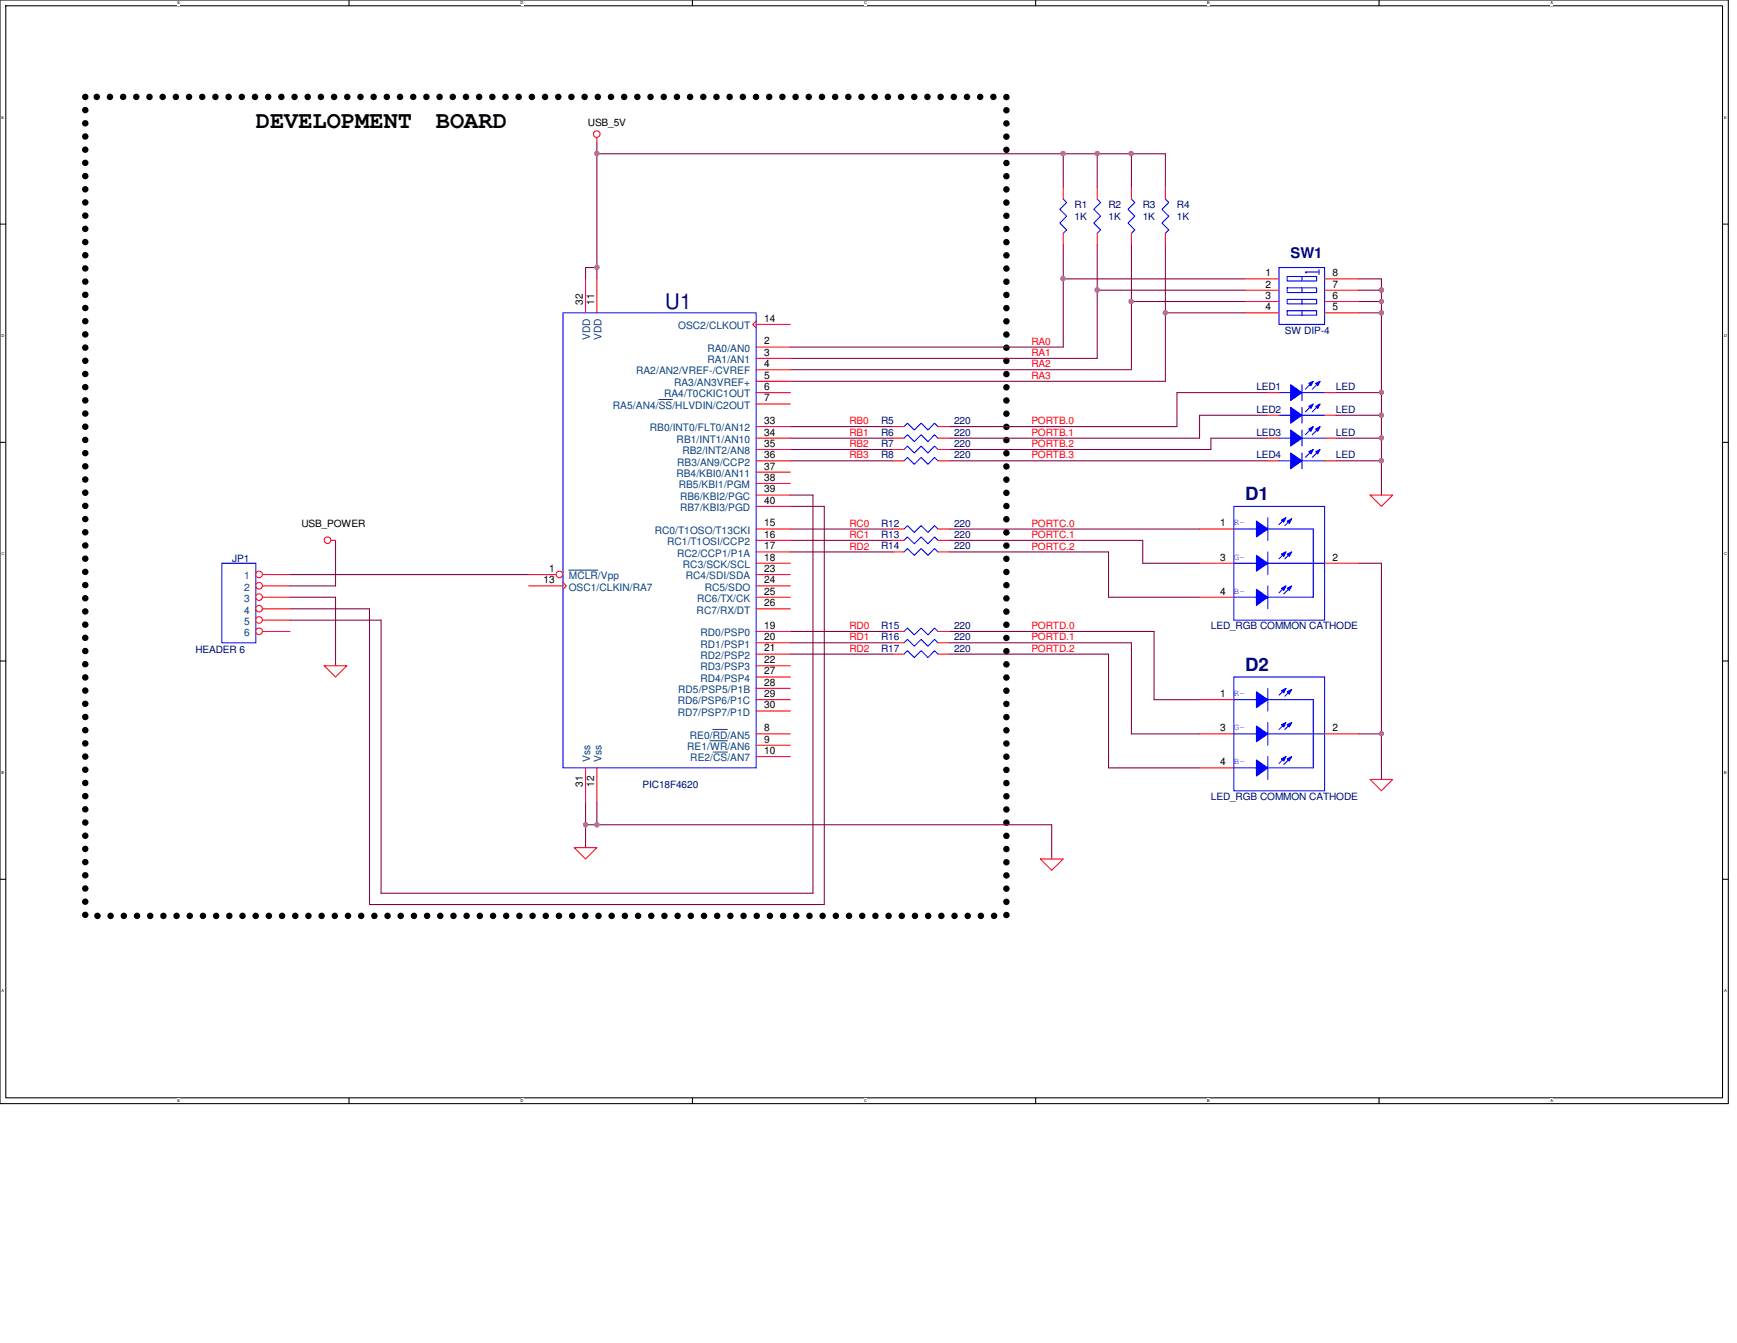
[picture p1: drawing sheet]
<svg xmlns="http://www.w3.org/2000/svg" width="279mm" height="216mm" viewBox="0 0 279 216" stroke-linecap="round" stroke-linejoin="round" font-family="sans-serif">
<path d="M0 0h278v177.4h-278zM.9 .9h276.2v175.6h-276.2z" fill="none" stroke="#000" stroke-width=".17"/>
<g fill="#fff">
<path d="M28.5 .1h.5v.7h-.5z"/>
<path d="M28.5 176.6h.5v.7h-.5z"/>
</g>
<path d="M56.1 0v.9M56.1 176.5v.9" fill="none" stroke="#000" stroke-width=".17"/>
<g fill="#fff">
<path d="M83.7 .1h.5v.7h-.5z"/>
<path d="M83.7 176.6h.5v.7h-.5z"/>
</g>
<path d="M111.4 0v.9M111.4 176.5v.9" fill="none" stroke="#000" stroke-width=".17"/>
<g fill="#fff">
<path d="M139 .1h.4v.7h-.4z"/>
<path d="M139 176.6h.4v.7h-.4z"/>
</g>
<path d="M166.6 0v.9M166.6 176.5v.9" fill="none" stroke="#000" stroke-width=".17"/>
<g fill="#fff">
<path d="M194.2 .1h.4v.7h-.4z"/>
<path d="M194.2 176.6h.4v.7h-.4z"/>
</g>
<path d="M221.8 0v.9M221.8 176.5v.9" fill="none" stroke="#000" stroke-width=".17"/>
<g fill="#fff">
<path d="M249.4 .1h.4v.7h-.4z"/>
<path d="M249.4 176.6h.4v.7h-.4z"/>
<path d="M.3 18.5h.4v.7h-.4z"/>
<path d="M277.3 18.5h.4v.7h-.4z"/>
<path d="M.3 53.6h.4v.7h-.4z"/>
<path d="M277.3 53.6h.5v.7h-.5z"/>
</g>
<path d="M0 36h.9M277.1 36h.9" fill="none" stroke="#000" stroke-width=".17"/>
<g fill="#fff">
<path d="M.3 88.6h.4v.8h-.4z"/>
<path d="M277.3 88.6h.5v.8h-.5z"/>
</g>
<path d="M0 71.1h.9M277.1 71.1h.9" fill="none" stroke="#000" stroke-width=".17"/>
<g fill="#fff">
<path d="M.3 123.8h.4v.7h-.4z"/>
<path d="M277.3 123.8h.4v.7h-.4z"/>
</g>
<path d="M0 106.3h.9M277.1 106.3h.9" fill="none" stroke="#000" stroke-width=".17"/>
<g fill="#fff">
<path d="M.3 158.9h.3v.7h-.3z"/>
<path d="M277.3 158.9h.4v.7h-.4z"/>
</g>
<path d="M0 141.4h.9M277.1 141.4h.9" fill="none" stroke="#000" stroke-width=".17"/>
<path d="M13.7 15.6h148.2v131.6h-148.2z" fill="none" stroke="#000" stroke-width="1.1" stroke-dasharray="0 2.1"/>
<path d="M94.2 44.8v-1.8h1.8v1.8M127.1 79.6h3.7v64h-69.5v-43.9h-14.6M46.7 96h7.3v11M46.7 92.4h38.3M54 86.9v7.3h-7.3M127.1 81.4h5.5v64h-73.2v-47.5h-12.7M94.2 128.9v3.7h75v5.5M96 128.9v3.7" fill="none" stroke="#800040" stroke-width=".17"/>
<circle cx="96" cy="132.6" r=".34" fill="#f0f"/>
<circle cx="96" cy="132.6" r=".34" fill="none" stroke="#f0f" stroke-width=".17"/>
<path d="M96 24.7v18.3M127.1 88.7h16.5M127.1 85h16.5M127.1 86.9h16.5M152.7 85h40.3M152.7 86.9h31.1M152.7 88.7h25.6M218.6 90.6h3.6" fill="none" stroke="#800040" stroke-width=".17"/>
<circle cx="96" cy="43" r=".34" fill="#f0f"/>
<circle cx="96" cy="43" r=".34" fill="none" stroke="#f0f" stroke-width=".17"/>
<path d="M127.1 68.6h16.5M127.1 70.4h16.5M222.2 90.6v27.4M127.1 101.5h16.5M127.1 103.3h16.5M127.1 105.2h16.5M152.7 105.2h25.6M152.7 103.3h29.3M152.7 101.5h32.9M218.6 118h3.6M222.2 118v7.3" fill="none" stroke="#800040" stroke-width=".17"/>
<circle cx="222.2" cy="117.9" r=".34" fill="#f0f"/>
<circle cx="222.2" cy="117.9" r=".34" fill="none" stroke="#f0f" stroke-width=".17"/>
<path d="M152.7 68.6h36.6M222.2 66.8v3.6" fill="none" stroke="#800040" stroke-width=".17"/>
<circle cx="222.2" cy="70.4" r=".34" fill="#f0f"/>
<circle cx="222.2" cy="70.4" r=".34" fill="none" stroke="#f0f" stroke-width=".17"/>
<circle cx="222.2" cy="66.8" r=".34" fill="#f0f"/>
<circle cx="222.2" cy="66.8" r=".34" fill="none" stroke="#f0f" stroke-width=".17"/>
<path d="M127.1 74.1h16.5M152.7 74.1h51.2M152.7 72.3h42.1M193 66.8h10.9M214.9 66.8h7.3M214.9 70.4h7.3v3.7h-7.3M214.9 63.1h7.3" fill="none" stroke="#800040" stroke-width=".17"/>
<circle cx="222.2" cy="74.1" r=".35" fill="#f0f"/>
<circle cx="222.2" cy="74.1" r=".35" fill="none" stroke="#f0f" stroke-width=".17"/>
<path d="M222.2 63.1v3.7" fill="none" stroke="#800040" stroke-width=".17"/>
<circle cx="222.2" cy="63.1" r=".34" fill="#f0f"/>
<circle cx="222.2" cy="63.1" r=".34" fill="none" stroke="#f0f" stroke-width=".17"/>
<path d="M218.6 44.8h3.6v1.9M218.6 48.5h3.6M127.1 72.3h16.5" fill="none" stroke="#800040" stroke-width=".17"/>
<circle cx="222.2" cy="46.6" r=".35" fill="#f0f"/>
<circle cx="222.2" cy="46.6" r=".35" fill="none" stroke="#f0f" stroke-width=".17"/>
<path d="M176.5 46.7h23.8M182 48.5h18.3M218.6 50.3h3.6" fill="none" stroke="#800040" stroke-width=".17"/>
<circle cx="222.2" cy="50.3" r=".34" fill="#f0f"/>
<circle cx="222.2" cy="50.3" r=".34" fill="none" stroke="#f0f" stroke-width=".17"/>
<path d="M187.5 50.3h12.8M200.3 44.8h-29.3v11M218.6 46.7h3.6v1.8" fill="none" stroke="#800040" stroke-width=".17"/>
<circle cx="171" cy="44.8" r=".34" fill="#f0f"/>
<circle cx="171" cy="44.8" r=".34" fill="none" stroke="#f0f" stroke-width=".17"/>
<path d="M176.5 46.7v10.9M182 48.5v10.9M187.5 50.3v11M222.2 48.5v1.8" fill="none" stroke="#800040" stroke-width=".17"/>
<circle cx="222.2" cy="48.5" r=".34" fill="#f0f"/>
<circle cx="222.2" cy="48.5" r=".34" fill="none" stroke="#f0f" stroke-width=".17"/>
<path d="M176.5 24.7h-5.5v5.5" fill="none" stroke="#800040" stroke-width=".17"/>
<circle cx="176.5" cy="24.7" r=".34" fill="#f0f"/>
<circle cx="176.5" cy="24.7" r=".34" fill="none" stroke="#f0f" stroke-width=".17"/>
<path d="M176.5 30.2v-5.5h5.5v5.5" fill="none" stroke="#800040" stroke-width=".17"/>
<circle cx="181.9" cy="24.7" r=".34" fill="#f0f"/>
<circle cx="181.9" cy="24.7" r=".34" fill="none" stroke="#f0f" stroke-width=".17"/>
<g fill="none" stroke="#800040" stroke-width=".17">
<path d="M182 24.7h5.5v5.5M182 39.3v9.2M127.1 55.8h43.9M127.1 57.6h49.4M127.1 59.4h54.9M222.2 50.3v12.8M127.1 61.3h60.4M193 66.8v3.6h-40.3M203.9 70.4h-9.1v1.9M203.9 63.1h-14.6v5.5M222.2 74.1v5.5M178.3 88.7v7.3h14.7"/>
<path d="M183.8 86.9v3.7h9.2"/>
</g>
<circle cx="181.9" cy="48.5" r=".34" fill="#f0f"/>
<circle cx="181.9" cy="48.5" r=".34" fill="none" stroke="#f0f" stroke-width=".17"/>
<path d="M176.5 39.3v7.4" fill="none" stroke="#800040" stroke-width=".17"/>
<circle cx="176.5" cy="46.6" r=".35" fill="#f0f"/>
<circle cx="176.5" cy="46.6" r=".35" fill="none" stroke="#f0f" stroke-width=".17"/>
<path d="M187.5 39.3v11" fill="none" stroke="#800040" stroke-width=".17"/>
<circle cx="187.4" cy="50.3" r=".34" fill="#f0f"/>
<circle cx="187.4" cy="50.3" r=".34" fill="none" stroke="#f0f" stroke-width=".17"/>
<path d="M96 24.7h75M171 39.3v5.5" fill="none" stroke="#800040" stroke-width=".17"/>
<circle cx="171" cy="24.7" r=".34" fill="#f0f"/>
<circle cx="171" cy="24.7" r=".34" fill="none" stroke="#f0f" stroke-width=".17"/>
<circle cx="96" cy="24.7" r=".34" fill="#f0f"/>
<circle cx="96" cy="24.7" r=".34" fill="none" stroke="#f0f" stroke-width=".17"/>
<path d="M96 22.9v1.8M185.6 101.5v11h7.4M94.2 132.6v3.7" fill="none" stroke="#800040" stroke-width=".17"/>
<circle cx="94.2" cy="132.6" r=".34" fill="#f0f"/>
<circle cx="94.2" cy="132.6" r=".34" fill="none" stroke="#f0f" stroke-width=".17"/>
<path d="M178.3 105.2v18.2h14.7M182 103.3v14.7h11" fill="none" stroke="#800040" stroke-width=".17"/>
<g fill="none" stroke="#f00" stroke-width=".17">
<path d="M96 22.1v.8M220.4 79.6h3.6l-1.8 1.8zM53.3 86.9h.7M52.2 107h3.6l-1.8 1.8zM92.4 136.3h3.6l-1.8 1.8zM167.3 138.1h3.7l-1.8 1.8zM220.4 125.3h3.6l-1.8 1.8z"/>
<circle cx="96" cy="21.6" r=".54"/>
<circle cx="52.7" cy="86.8" r=".54"/>
</g>
<path d="M205.7 74.1h1.9M209.4 72.8v2.6M209.4 74.1h3.7" fill="none" stroke="#00f" stroke-width=".17"/>
<path d="M207.6 72.8l1.8 1.3-1.8 1.3z" fill-rule="evenodd" fill="#00f"/>
<path d="M207.6 72.8l1.8 1.3-1.8 1.3z" fill="none" stroke="#00f" stroke-width=".17"/>
<path d="M211.6 72.6l.7-.3-.3 .7z" fill-rule="evenodd" fill="#00f"/>
<path d="M211.6 72.6l.7-.3-.3 .7z" fill="none" stroke="#00f" stroke-width=".17"/>
<path d="M210.5 72.6l.7-.3-.3 .7z" fill-rule="evenodd" fill="#00f"/>
<path d="M210.5 72.6l.7-.3-.3 .7zM211.1 72.4l-1.1 1.1M212.2 72.4l-1.1 1.1" fill="none" stroke="#00f" stroke-width=".17"/>
<path d="M203.9 74.1h1.8M213.1 74.1h1.8" fill="none" stroke="#f00" stroke-width=".17"/>
<path d="M202.1 83.8l1.8 1.2-1.8 1.3z" fill-rule="evenodd" fill="#00f"/>
<path d="M202.1 83.8l1.8 1.2-1.8 1.3z" fill="none" stroke="#00f" stroke-width=".17"/>
<path d="M206.1 83.6l.7-.4-.3 .7z" fill-rule="evenodd" fill="#00f"/>
<path d="M206.1 83.6l.7-.4-.3 .7zM206.8 83.2l-1.1 1.1" fill="none" stroke="#00f" stroke-width=".17"/>
<path d="M207.1 83.8l.7-.4-.4 .8z" fill-rule="evenodd" fill="#00f"/>
<path d="M198.5 85h12.7M203.9 83.2v3.7M206.8 94.2l-1.1 1.1M207.1 83.8l.7-.4-.4 .8z" fill="none" stroke="#00f" stroke-width=".17"/>
<path d="M202.1 89.3l1.8 1.3-1.8 1.2z" fill-rule="evenodd" fill="#00f"/>
<path d="M202.1 89.3l1.8 1.3-1.8 1.2z" fill="none" stroke="#00f" stroke-width=".17"/>
<path d="M202.1 94.7l1.8 1.3-1.8 1.3z" fill-rule="evenodd" fill="#00f"/>
<path d="M198.5 90.6h12.7M198.5 96h12.7M202.1 94.7l1.8 1.3-1.8 1.3zM207.6 94.4l-1.1 1.1M207.8 88.7l-1.1 1.1" fill="none" stroke="#00f" stroke-width=".17"/>
<path d="M206.1 89.1l.7-.4-.3 .8z" fill-rule="evenodd" fill="#00f"/>
<path d="M206.1 89.1l.7-.4-.3 .8z" fill="none" stroke="#00f" stroke-width=".17"/>
<path d="M207.1 89.1l.7-.4-.4 .8z" fill-rule="evenodd" fill="#00f"/>
<path d="M207.1 89.1l.7-.4-.4 .8z" fill="none" stroke="#00f" stroke-width=".17"/>
<path d="M206.1 94.6l.7-.4-.3 .7z" fill-rule="evenodd" fill="#00f"/>
<path d="M206.1 94.6l.7-.4-.3 .7z" fill="none" stroke="#00f" stroke-width=".17"/>
<path d="M207.1 94.6l.7-.4-.4 .7z" fill-rule="evenodd" fill="#00f"/>
<path d="M90.6 50.3h31v73.1h-31zM198.5 81.4h14.6v18.3h-14.6zM203.9 88.7v3.7M203.9 94.2v3.7M206.8 88.7l-1.1 1.1M207.1 94.6l.7-.4-.4 .7zM207.8 83.4l-1.1 1.1M211.2 85v11M211.2 90.6h1.9" fill="none" stroke="#00f" stroke-width=".17"/>
<path d="M193 85h5.5M193 90.6h5.5M193 96h5.5M213.1 90.6h5.5" fill="none" stroke="#f00" stroke-width=".17"/>
<circle cx="90" cy="92.3" r=".54" fill="#fff"/>
<g fill="none" stroke="#f00" stroke-width=".17">
<path d="M94.2 44.8v5.5M96 44.8v5.5M121.6 55.8h5.5M121.6 57.6h5.5M121.6 59.4h5.5M121.6 51.6l-.5 .6 .5 .5M121.6 52.2h5.5M121.6 61.3h5.5M121.6 63.1h5.5M121.6 64.9h5.5M121.6 68.6h5.5M121.6 70.4h5.5"/>
<path d="M121.6 72.3h5.5M121.6 74.1h5.5M121.6 75.9h5.5M121.6 77.7h5.5M121.6 79.6h5.5M85 94.2h5.6M85 92.4h4.5M90.6 93.6l.5 .6-.5 .5M121.6 81.4h5.5M121.6 97.9h5.5M121.6 96h5.5M121.6 94.2h5.5"/>
<path d="M121.6 92.4h5.5M121.6 90.6h5.5M121.6 88.7h5.5M121.6 86.9h5.5M121.6 85h5.5M121.6 118h5.5M121.6 119.8h5.5M121.6 101.5h5.5M121.6 103.3h5.5M121.6 105.2h5.5M121.6 107h5.5M121.6 108.8h5.5"/>
<path d="M121.6 110.7h5.5M121.6 112.5h5.5M121.6 114.3h5.5M94.2 123.4v5.5M96 123.4v5.5M121.6 121.6h5.5"/>
<circle cx="90" cy="92.3" r=".54"/>
</g>
<path d="M106 64.2h2.2M91.5 91.7h4.7M114.2 119.1h2.8M114.6 117.3h2.4M114.7 120.9h2.3" fill="none" stroke="#004080" stroke-width=".16"/>
<path d="M205.7 66.8h1.9M209.4 65.5v2.5M209.4 66.8h3.7" fill="none" stroke="#00f" stroke-width=".17"/>
<path d="M207.6 65.5l1.8 1.3-1.8 1.2z" fill-rule="evenodd" fill="#00f"/>
<path d="M207.6 65.5l1.8 1.3-1.8 1.2z" fill="none" stroke="#00f" stroke-width=".17"/>
<path d="M211.6 65.3l.7-.4-.3 .8z" fill-rule="evenodd" fill="#00f"/>
<path d="M211.6 65.3l.7-.4-.3 .8z" fill="none" stroke="#00f" stroke-width=".17"/>
<path d="M210.5 65.3l.7-.4-.3 .8z" fill-rule="evenodd" fill="#00f"/>
<path d="M210.5 65.3l.7-.4-.3 .8zM211.1 65.1l-1.1 1.1M212.2 65.1l-1.1 1.1M35.7 90.6h5.4v12.7h-5.4z" fill="none" stroke="#00f" stroke-width=".17"/>
<path d="M203.9 66.8h1.8M213.1 66.8h1.8" fill="none" stroke="#f00" stroke-width=".17"/>
<circle cx="41.7" cy="92.3" r=".54" fill="#fff"/>
<g fill="none" stroke="#f00" stroke-width=".17">
<path d="M42.2 92.4h4.5"/>
<circle cx="41.7" cy="92.3" r=".54"/>
</g>
<circle cx="41.7" cy="94.2" r=".54" fill="#fff"/>
<g fill="none" stroke="#f00" stroke-width=".17">
<path d="M42.2 94.2h4.5"/>
<circle cx="41.7" cy="94.2" r=".54"/>
</g>
<circle cx="41.7" cy="96" r=".54" fill="#fff"/>
<g fill="none" stroke="#f00" stroke-width=".17">
<path d="M42.2 96h4.5"/>
<circle cx="41.7" cy="96" r=".54"/>
</g>
<circle cx="41.7" cy="97.8" r=".54" fill="#fff"/>
<g fill="none" stroke="#f00" stroke-width=".17">
<path d="M42.2 97.9h4.5"/>
<circle cx="41.7" cy="97.8" r=".54"/>
</g>
<circle cx="41.7" cy="99.7" r=".54" fill="#fff"/>
<g fill="none" stroke="#f00" stroke-width=".17">
<path d="M42.2 99.7h4.5"/>
<circle cx="41.7" cy="99.7" r=".54"/>
</g>
<circle cx="41.7" cy="101.5" r=".54" fill="#fff"/>
<g fill="none" stroke="#f00" stroke-width=".17">
<path d="M42.2 101.5h4.5M143.6 103.3h1.8M150.9 103.3h1.8"/>
<circle cx="41.7" cy="101.5" r=".54"/>
</g>
<path d="M205.7 63.1h1.9M209.4 61.8v2.6M209.4 63.1h3.7M145.4 103.3l.6-.5 1.1 1.1 1.1-1.1 1.1 1.1 1-1.1 .6 .5" fill="none" stroke="#00f" stroke-width=".17"/>
<path d="M207.6 61.8l1.8 1.3-1.8 1.3z" fill-rule="evenodd" fill="#00f"/>
<path d="M207.6 61.8l1.8 1.3-1.8 1.3z" fill="none" stroke="#00f" stroke-width=".17"/>
<path d="M211.6 61.6l.7-.3-.3 .7z" fill-rule="evenodd" fill="#00f"/>
<path d="M211.6 61.6l.7-.3-.3 .7z" fill="none" stroke="#00f" stroke-width=".17"/>
<path d="M210.5 61.6l.7-.3-.3 .7z" fill-rule="evenodd" fill="#00f"/>
<path d="M176.5 32l.5 .6-1.1 1.1 1.1 1.1-1.1 1.1 1.1 1.1-.5 .5M182 32l.5 .6-1.1 1.1 1.1 1.1-1.1 1.1 1.1 1.1-.5 .5M145.4 70.4l.6-.5 1.1 1.1 1.1-1.1 1.1 1.1 1-1.1 .6 .5M210.5 61.6l.7-.3-.3 .7zM211.1 61.5l-1.1 1.1M212.2 61.5l-1.1 1.1M145.4 101.5l.6-.5 1.1 1.1 1.1-1.1 1.1 1.1 1-1.1 .6 .5" fill="none" stroke="#00f" stroke-width=".17"/>
<path d="M176.5 30.2v1.8M176.5 37.5v1.8M182 30.2v1.8M182 37.5v1.8M143.6 70.4h1.8M150.9 70.4h1.8M203.9 63.1h1.8M213.1 63.1h1.8M143.6 101.5h1.8M150.9 101.5h1.8" fill="none" stroke="#f00" stroke-width=".17"/>
<path d="M202.1 111.2l1.8 1.3-1.8 1.2z" fill-rule="evenodd" fill="#00f"/>
<path d="M202.1 111.2l1.8 1.3-1.8 1.2z" fill="none" stroke="#00f" stroke-width=".17"/>
<path d="M206.1 111l.7-.3-.3 .7z" fill-rule="evenodd" fill="#00f"/>
<path d="M206.1 111l.7-.3-.3 .7zM206.8 110.7l-1.1 1.1" fill="none" stroke="#00f" stroke-width=".17"/>
<path d="M207.1 111.2l.7-.4-.4 .8z" fill-rule="evenodd" fill="#00f"/>
<path d="M198.5 112.5h12.7M203.9 110.7v3.6M207.1 111.2l.7-.4-.4 .8zM206.8 121.6l-1.1 1.1" fill="none" stroke="#00f" stroke-width=".17"/>
<path d="M202.1 116.7l1.8 1.3-1.8 1.3z" fill-rule="evenodd" fill="#00f"/>
<path d="M202.1 116.7l1.8 1.3-1.8 1.3z" fill="none" stroke="#00f" stroke-width=".17"/>
<path d="M202.1 122.2l1.8 1.2-1.8 1.4z" fill-rule="evenodd" fill="#00f"/>
<path d="M198.5 118h12.7M207.8 116.2l-1.1 1.1M198.5 123.4h12.7M202.1 122.2l1.8 1.2-1.8 1.4zM207.6 121.8l-1.1 1.1" fill="none" stroke="#00f" stroke-width=".17"/>
<path d="M206.1 116.5l.7-.3-.3 .7z" fill-rule="evenodd" fill="#00f"/>
<path d="M206.1 116.5l.7-.3-.3 .7z" fill="none" stroke="#00f" stroke-width=".17"/>
<path d="M207.1 116.5l.7-.3-.4 .7z" fill-rule="evenodd" fill="#00f"/>
<path d="M207.1 116.5l.7-.3-.4 .7z" fill="none" stroke="#00f" stroke-width=".17"/>
<path d="M206.1 122l.7-.4-.3 .7z" fill-rule="evenodd" fill="#00f"/>
<path d="M206.1 122l.7-.4-.3 .7z" fill="none" stroke="#00f" stroke-width=".17"/>
<path d="M207.1 122l.7-.4-.4 .7z" fill-rule="evenodd" fill="#00f"/>
<g fill="none" stroke="#00f" stroke-width=".17">
<path d="M171 32l.6 .6-1.1 1.1 1.1 1.1-1.1 1.1 1.1 1.1-.6 .5M205.7 70.4h1.9M209.4 69.1v2.6M209.4 70.4h3.7M145.4 105.2l.6-.6 1.1 1.1 1.1-1.1 1.1 1.1 1-1.1 .6 .6M198.5 108.8h14.6v18.3h-14.6zM203.9 116.2v3.6M206.8 116.2l-1.1 1.1M207.8 110.8l-1.1 1.1M211.2 112.5v10.9M211.2 118h1.9M203.9 121.6v3.7"/>
<path d="M207.1 122l.7-.4-.4 .7z"/>
</g>
<path d="M171 30.2v1.8M171 37.5v1.8M143.6 105.2h1.8M150.9 105.2h1.8M193 112.5h5.5M193 118h5.5M213.1 118h5.5M193 123.4h5.5" fill="none" stroke="#f00" stroke-width=".17"/>
<path d="M207.6 69.1l1.8 1.3-1.8 1.3z" fill-rule="evenodd" fill="#00f"/>
<path d="M207.6 69.1l1.8 1.3-1.8 1.3z" fill="none" stroke="#00f" stroke-width=".17"/>
<path d="M211.6 69l.7-.4-.3 .7z" fill-rule="evenodd" fill="#00f"/>
<path d="M211.6 69l.7-.4-.3 .7z" fill="none" stroke="#00f" stroke-width=".17"/>
<path d="M210.5 69l.7-.4-.3 .7z" fill-rule="evenodd" fill="#00f"/>
<g fill="none" stroke="#00f" stroke-width=".17">
<path d="M187.5 32l.5 .6-1.1 1.1 1.1 1.1-1.1 1.1 1.1 1.1-.5 .5M205.7 43h7.4v9.2h-7.4zM207.1 44.4h4.7v.8h-4.7zM207.1 46.3h4.7v.7h-4.7zM207.1 48.1h4.7v.8h-4.7zM207.1 50h4.7v.7h-4.7zM209.4 44.4v.8M209.4 46.3v.7M209.4 48.1v.8M209.4 50v.7M212.2 43.7h-2.2l.1 .2M212.2 43.3v.8"/>
<path d="M145.4 74.1l.6-.6 1.1 1.1 1.1-1.1 1.1 1.1 1-1.1 .6 .6M145.4 72.3l.6-.6 1.1 1.1 1.1-1.1 1.1 1.1 1-1.1 .6 .6M145.4 68.6l.6-.6 1.1 1.1 1.1-1.1 1.1 1.1 1-1.1 .6 .6M210.5 69l.7-.4-.3 .7zM211.1 68.8l-1.1 1.1M212.2 68.8l-1.1 1.1M145.4 85l.6-.5 1.1 1.1 1.1-1.1 1.1 1.1 1-1.1 .6 .5M145.4 86.9l.6-.6 1.1 1.1 1.1-1.1 1.1 1.1 1-1.1 .6 .6M145.4 88.7l.6-.5 1.1 1.1 1.1-1.1 1.1 1.1 1-1.1 .6 .5"/>
</g>
<g fill="none" stroke="#f00" stroke-width=".17">
<path d="M187.5 30.2v1.8M187.5 37.5v1.8M200.3 44.8h5.4M200.3 46.7h5.4M200.3 48.5h5.4M200.3 50.3h5.4M213.1 44.8h5.5M213.1 46.7h5.5M213.1 48.5h5.5M213.1 50.3h5.5M143.6 74.1h1.8M143.6 72.3h1.8"/>
<path d="M143.6 68.6h1.8M150.9 74.1h1.8M150.9 72.3h1.8M150.9 68.6h1.8M203.9 70.4h1.8M213.1 70.4h1.8M143.6 85h1.8M143.6 86.9h1.8M143.6 88.7h1.8M150.9 85h1.8M150.9 86.9h1.8M150.9 88.7h1.8"/>
</g>
<circle cx="96" cy="132.6" r=".34" fill="#f0f"/>
<circle cx="96" cy="132.6" r=".34" fill="none" stroke="#f0f" stroke-width=".17"/>
<circle cx="96" cy="43" r=".34" fill="#f0f"/>
<circle cx="96" cy="43" r=".34" fill="none" stroke="#f0f" stroke-width=".17"/>
<circle cx="222.2" cy="117.9" r=".34" fill="#f0f"/>
<circle cx="222.2" cy="117.9" r=".34" fill="none" stroke="#f0f" stroke-width=".17"/>
<circle cx="222.2" cy="70.4" r=".34" fill="#f0f"/>
<circle cx="222.2" cy="70.4" r=".34" fill="none" stroke="#f0f" stroke-width=".17"/>
<circle cx="222.2" cy="66.8" r=".34" fill="#f0f"/>
<circle cx="222.2" cy="66.8" r=".34" fill="none" stroke="#f0f" stroke-width=".17"/>
<circle cx="222.2" cy="74.1" r=".35" fill="#f0f"/>
<circle cx="222.2" cy="74.1" r=".35" fill="none" stroke="#f0f" stroke-width=".17"/>
<circle cx="222.2" cy="63.1" r=".34" fill="#f0f"/>
<circle cx="222.2" cy="63.1" r=".34" fill="none" stroke="#f0f" stroke-width=".17"/>
<circle cx="222.2" cy="46.6" r=".35" fill="#f0f"/>
<circle cx="222.2" cy="46.6" r=".35" fill="none" stroke="#f0f" stroke-width=".17"/>
<circle cx="222.2" cy="50.3" r=".34" fill="#f0f"/>
<circle cx="222.2" cy="50.3" r=".34" fill="none" stroke="#f0f" stroke-width=".17"/>
<circle cx="171" cy="44.8" r=".34" fill="#f0f"/>
<circle cx="171" cy="44.8" r=".34" fill="none" stroke="#f0f" stroke-width=".17"/>
<circle cx="222.2" cy="48.5" r=".34" fill="#f0f"/>
<circle cx="222.2" cy="48.5" r=".34" fill="none" stroke="#f0f" stroke-width=".17"/>
<circle cx="176.5" cy="24.7" r=".34" fill="#f0f"/>
<circle cx="176.5" cy="24.7" r=".34" fill="none" stroke="#f0f" stroke-width=".17"/>
<circle cx="181.9" cy="24.7" r=".34" fill="#f0f"/>
<circle cx="181.9" cy="24.7" r=".34" fill="none" stroke="#f0f" stroke-width=".17"/>
<circle cx="181.9" cy="48.5" r=".34" fill="#f0f"/>
<circle cx="181.9" cy="48.5" r=".34" fill="none" stroke="#f0f" stroke-width=".17"/>
<circle cx="176.5" cy="46.6" r=".35" fill="#f0f"/>
<circle cx="176.5" cy="46.6" r=".35" fill="none" stroke="#f0f" stroke-width=".17"/>
<circle cx="187.4" cy="50.3" r=".34" fill="#f0f"/>
<circle cx="187.4" cy="50.3" r=".34" fill="none" stroke="#f0f" stroke-width=".17"/>
<circle cx="171" cy="24.7" r=".34" fill="#f0f"/>
<circle cx="171" cy="24.7" r=".34" fill="none" stroke="#f0f" stroke-width=".17"/>
<circle cx="96" cy="24.7" r=".34" fill="#f0f"/>
<circle cx="96" cy="24.7" r=".34" fill="none" stroke="#f0f" stroke-width=".17"/>
<circle cx="94.2" cy="132.6" r=".34" fill="#f0f"/>
<circle cx="94.2" cy="132.6" r=".34" fill="none" stroke="#f0f" stroke-width=".17"/>
<g font-size="3.8">
<text x="41.1" y="20.6">DEVELOPMENT</text>
<text x="70.1" y="20.6">BOARD</text>
</g>
<text font-size="3.5" fill="#000080" x="107" y="49.7">U1</text>
<g font-size="2.9" fill="#000080">
<text x="200.3" y="80.4">D1</text>
<text x="200.3" y="107.9">D2</text>
</g>
<text font-size="2.4" fill="#000080" x="207.6" y="41.5">SW1</text>
<g font-size="1.7">
<text x="203.5" y="44.4">1</text>
<text x="203.5" y="46.2">2</text>
<text x="214.3" y="44.4">8</text>
<text x="214.3" y="46.2">7</text>
<text x="93.8" y="49" transform="rotate(-90 93.8 49)">32</text>
<text x="95.6" y="49" transform="rotate(-90 95.6 49)">11</text>
<text x="122.9" y="51.7">14</text>
<text x="203.5" y="48">3</text>
<text x="203.5" y="49.9">4</text>
<text x="214.3" y="48">6</text>
<text x="214.3" y="49.9">5</text>
<text x="122.9" y="55.4">2</text>
<text x="122.9" y="57.2">3</text>
<text x="122.9" y="59">4</text>
<text x="122.9" y="64.5">7</text>
<text x="122.9" y="60.9">5</text>
<text x="122.9" y="62.7">6</text>
<text x="122.9" y="71.8">35</text>
<text x="122.9" y="70">34</text>
<text x="122.9" y="68.2">33</text>
<text x="122.9" y="75.5">37</text>
<text x="122.9" y="73.7">36</text>
<text x="122.9" y="77.3">38</text>
<text x="122.9" y="79.2">39</text>
<text x="122.9" y="81">40</text>
<text x="122.9" y="84.6">15</text>
<text x="122.9" y="88.3">17</text>
<text x="122.9" y="86.4">16</text>
<text x="196.3" y="84.6">1</text>
<text x="87.4" y="93.8">13</text>
<text x="88.3" y="91.9">1</text>
<text x="122.9" y="90.1">18</text>
<text x="122.9" y="95.6">25</text>
<text x="122.9" y="93.8">24</text>
<text x="122.9" y="91.9">23</text>
<text x="196.3" y="90.1">3</text>
<text x="196.3" y="95.6">4</text>
<text x="214.3" y="90.1">2</text>
<text x="122.9" y="101.1">19</text>
<text x="122.9" y="97.5">26</text>
<text x="122.9" y="102.9">20</text>
<text x="122.9" y="104.7">21</text>
<text x="122.9" y="106.6">22</text>
<text x="122.9" y="108.4">27</text>
<text x="122.9" y="112.1">29</text>
<text x="122.9" y="113.9">30</text>
<text x="122.9" y="110.2">28</text>
<text x="196.3" y="112.1">1</text>
<text x="122.9" y="117.6">8</text>
<text x="122.9" y="119.4">9</text>
<text x="196.3" y="117.6">3</text>
<text x="214.3" y="117.6">2</text>
<text x="122.9" y="121.2">10</text>
<text x="196.3" y="123">4</text>
<text x="93.8" y="126.5" transform="rotate(-90 93.8 126.5)">31</text>
<text x="95.6" y="126.5" transform="rotate(-90 95.6 126.5)">12</text>
</g>
<g font-size="1.7" fill="#004080">
<text x="109.1" y="52.9">OSC2/CLKOUT</text>
<text x="95" y="54.7" transform="rotate(-90 95 54.7)">VDD</text>
<text x="96.8" y="54.7" transform="rotate(-90 96.8 54.7)">VDD</text>
<text x="113.8" y="56.6">RA0/AN0</text>
<text x="113.8" y="58.4">RA1/AN1</text>
<text x="98.6" y="65.7">RA5/AN4/SS/HLVDIN/C2OUT</text>
<text x="102.3" y="60.2">RA2/AN2/VREF-/CVREF</text>
<text x="106.8" y="63.9">RA4/T0CKIC1OUT</text>
<text x="108.4" y="62.1">RA3/AN3VREF+</text>
<text x="104.5" y="69.3">RB0/INT0/FLT0/AN12</text>
<text x="108.8" y="71.2">RB1/INT1/AN10</text>
<text x="108.8" y="76.7">RB4/KBI0/AN11</text>
<text x="108.9" y="74.8">RB3/AN9/CCP2</text>
<text x="109.8" y="73">RB2/INT2/AN8</text>
<text x="109.2" y="78.5">RB5/KBI1/PGM</text>
<text x="109.4" y="80.3">RB6/KBI2/PGC</text>
<text x="109.4" y="82.2">RB7/KBI3/PGD</text>
<text x="105.3" y="85.8">RC0/T1OSO/T13CKI</text>
<text x="107.3" y="87.6">RC1/T1OSI/CCP2</text>
<text x="108.9" y="89.5">RC2/CCP1/P1A</text>
<text x="39.3" y="93.1">1</text>
<text x="39.3" y="95">2</text>
<text x="91.5" y="93.1">MCLR/Vpp</text>
<text x="91.5" y="95">OSC1/CLKIN/RA7</text>
<text x="109.9" y="91.3">RC3/SCK/SCL</text>
<text x="110.3" y="93.1">RC4/SDI/SDA</text>
<text x="113.4" y="95">RC5/SDO</text>
<text x="39.3" y="96.8">3</text>
<text x="39.3" y="98.6">4</text>
<text x="39.3" y="100.5">5</text>
<text x="112.1" y="98.6">RC7/RX/DT</text>
<text x="112.1" y="96.8">RC6/TX/CK</text>
<text x="39.3" y="102.3">6</text>
<text x="112.7" y="102.3">RD0/PSP0</text>
<text x="112.7" y="104.1">RD1/PSP1</text>
<text x="112.7" y="105.9">RD2/PSP2</text>
<text x="112.7" y="107.8">RD3/PSP3</text>
<text x="109" y="113.2">RD6/PSP6/P1C</text>
<text x="109.1" y="111.4">RD5/PSP5/P1B</text>
<text x="112.7" y="109.6">RD4/PSP4</text>
<text x="109" y="115.1">RD7/PSP7/P1D</text>
<text x="111" y="118.7">RE0/RD/AN5</text>
<text x="95" y="122.5" transform="rotate(-90 95 122.5)">Vss</text>
<text x="96.8" y="122.5" transform="rotate(-90 96.8 122.5)">Vss</text>
<text x="110.5" y="120.6">RE1/WR/AN6</text>
<text x="111" y="122.4">RE2/CS/AN7</text>
</g>
<g font-size="1.6">
<text x="94.6" y="20.3">USB_5V</text>
<text x="48.5" y="84.7">USB_POWER</text>
</g>
<g font-size="1.6" fill="#000080">
<text x="172.8" y="33.4">R1</text>
<text x="172.8" y="35.3">1K</text>
<text x="178.3" y="33.4">R2</text>
<text x="178.3" y="35.3">1K</text>
<text x="183.8" y="33.4">R3</text>
<text x="183.8" y="35.3">1K</text>
<text x="189.3" y="33.4">R4</text>
<text x="189.3" y="35.3">1K</text>
<text x="206.7" y="53.8">SW DIP-4</text>
<text x="202.1" y="62.7">LED1</text>
<text x="214.9" y="62.7">LED</text>
<text x="141.7" y="70">R6</text>
<text x="141.7" y="71.9">R7</text>
<text x="141.7" y="68.2">R5</text>
<text x="153.5" y="70">220</text>
<text x="153.5" y="71.9">220</text>
<text x="153.5" y="68.2">220</text>
<text x="202.1" y="66.4">LED2</text>
<text x="202.1" y="70">LED3</text>
<text x="214.9" y="66.4">LED</text>
<text x="214.9" y="70">LED</text>
<text x="141.7" y="73.7">R8</text>
<text x="153.5" y="73.7">220</text>
<text x="202.1" y="73.7">LED4</text>
<text x="214.9" y="73.7">LED</text>
<text x="141.7" y="84.7">R12</text>
<text x="141.7" y="86.5">R13</text>
<text x="141.7" y="88.3">R14</text>
<text x="153.5" y="84.7">220</text>
<text x="153.5" y="86.5">220</text>
<text x="153.5" y="88.3">220</text>
<text x="37.3" y="90.3">JP1</text>
<text x="141.7" y="101.1">R15</text>
<text x="153.5" y="101.1">220</text>
<text x="194.8" y="101.1">LED_RGB COMMON CATHODE</text>
<text x="31.5" y="105">HEADER 6</text>
<text x="141.7" y="103">R16</text>
<text x="141.7" y="104.8">R17</text>
<text x="153.5" y="103">220</text>
<text x="153.5" y="104.8">220</text>
<text x="103.3" y="126.7">PIC18F4620</text>
<text x="194.8" y="128.6">LED_RGB COMMON CATHODE</text>
</g>
<g font-size="1.6" fill="#f00">
<text x="165.9" y="55.4">RA0</text>
<text x="165.9" y="57.2">RA1</text>
<text x="165.9" y="59.1">RA2</text>
<text x="165.9" y="60.9">RA3</text>
<text x="136.7" y="68.2">RB0</text>
<text x="136.7" y="70.1">RB1</text>
<text x="136.7" y="71.9">RB2</text>
<text x="165.9" y="68.2">PORTB.0</text>
<text x="165.9" y="71.9">PORTB.2</text>
<text x="165.9" y="70.1">PORTB.1</text>
<text x="136.7" y="73.7">RB3</text>
<text x="165.9" y="73.7">PORTB.3</text>
<text x="136.7" y="88.3">RD2</text>
<text x="136.7" y="84.7">RC0</text>
<text x="136.7" y="86.5">RC1</text>
<text x="165.9" y="84.7">PORTC.0</text>
<text x="165.9" y="88.3">PORTC.2</text>
<text x="165.9" y="86.5">PORTC.1</text>
<text x="136.7" y="101.1">RD0</text>
<text x="165.9" y="101.1">PORTD.0</text>
<text x="136.7" y="103">RD1</text>
<text x="136.7" y="104.8">RD2</text>
<text x="165.9" y="104.8">PORTD.2</text>
<text x="165.9" y="103">PORTD.1</text>
</g>
<g font-size="1.5" fill="#00f">
<text x="198.5" y="84.5">R-</text>
<text x="198.5" y="90">G-</text>
<text x="198.5" y="95.4">B-</text>
<text x="198.5" y="111.9">R-</text>
<text x="198.5" y="117.4">G-</text>
<text x="198.5" y="122.9">B-</text>
</g>
<g font-size=".6">
<text x="28.5" y=".7">E</text>
<text x="83.7" y=".7">D</text>
<text x="139" y=".7">C</text>
<text x="194.2" y=".7">B</text>
<text x="249.4" y=".7">A</text>
<text x=".3" y="19">E</text>
<text x="277.3" y="19">E</text>
<text x=".3" y="54.1">D</text>
<text x="277.3" y="54.1">D</text>
<text x=".3" y="89.2">C</text>
<text x="277.3" y="89.2">C</text>
<text x=".3" y="124.4">B</text>
<text x="277.3" y="124.4">B</text>
<text x=".3" y="159.5">A</text>
<text x="277.3" y="159.5">A</text>
<text x="28.5" y="177.2">E</text>
<text x="83.7" y="177.2">D</text>
<text x="139" y="177.2">C</text>
<text x="194.2" y="177.2">B</text>
<text x="249.4" y="177.2">A</text>
</g>
</svg>
